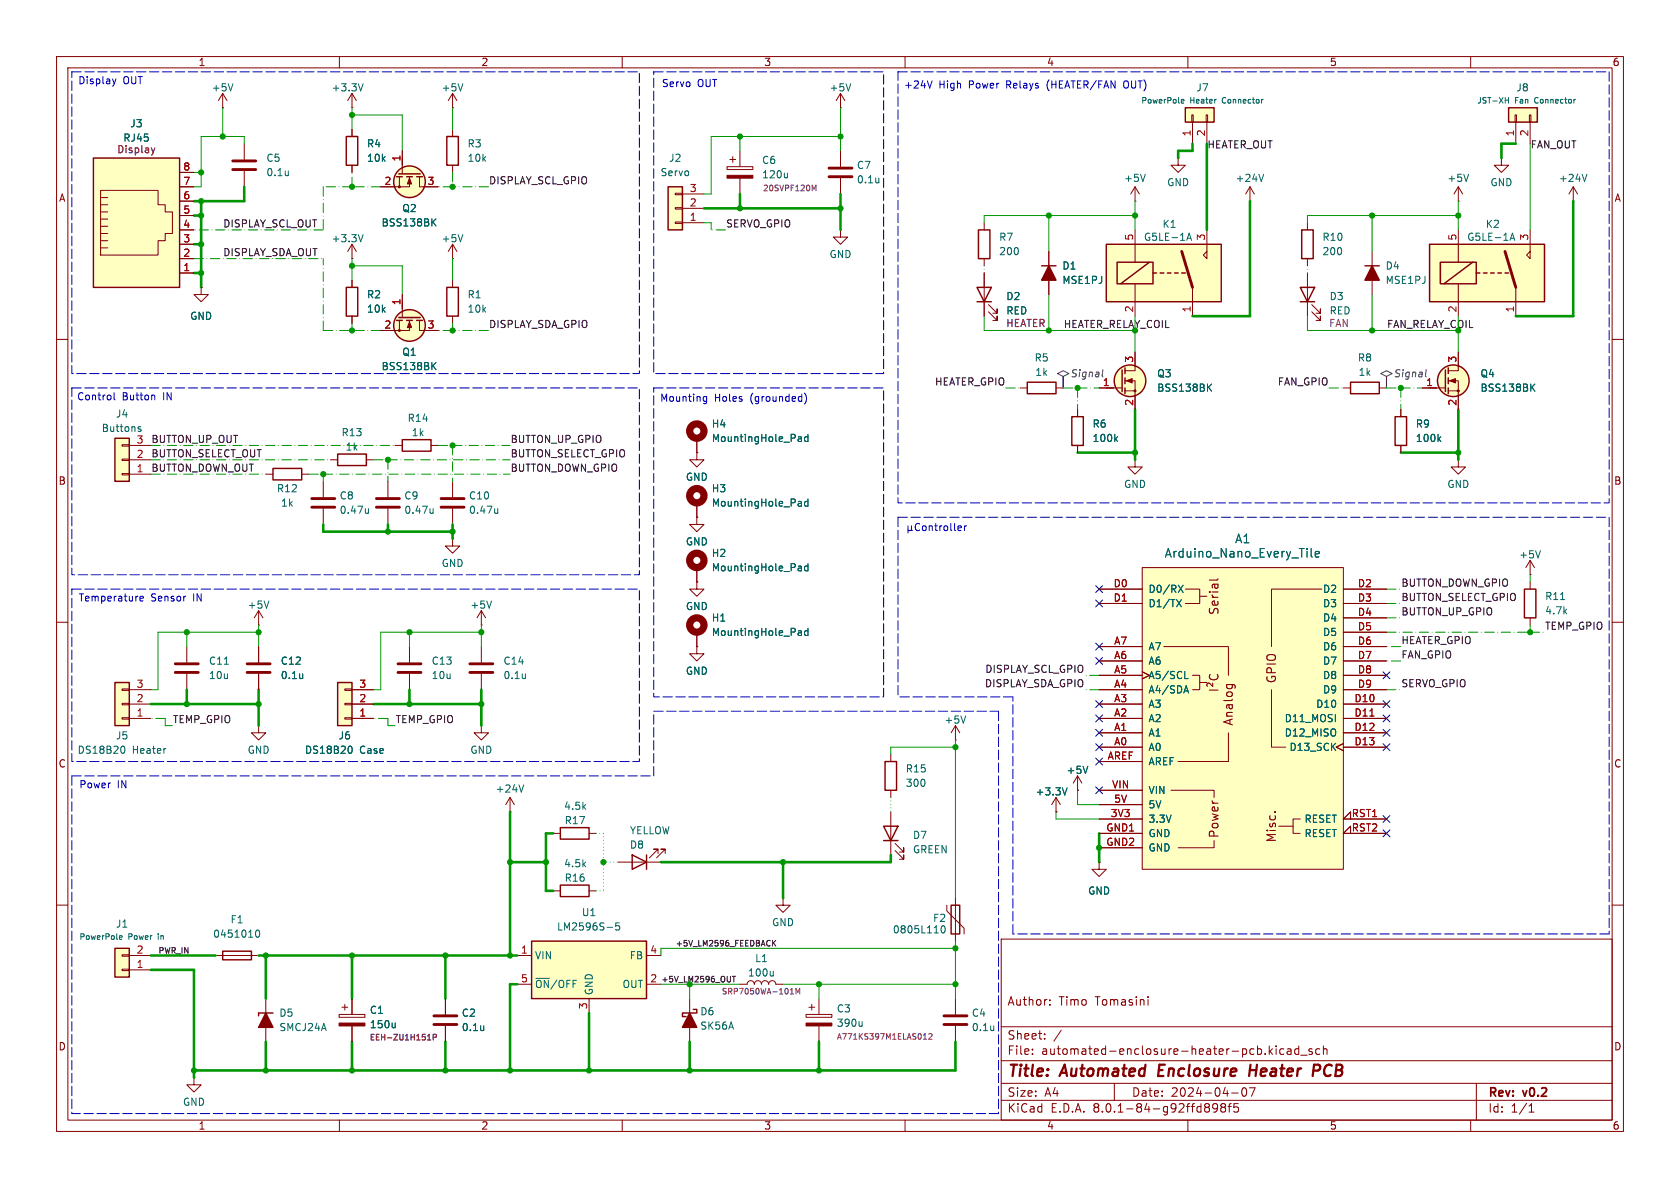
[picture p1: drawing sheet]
<svg xmlns="http://www.w3.org/2000/svg" width="297mm" height="210mm" viewBox="0 0 297 210" stroke-linecap="round" stroke-linejoin="round" font-family="sans-serif">
<g fill="none" stroke="#840000" stroke-width=".18">
<path d="M10 10h277v190h-277zM12 12h273v186h-273zM60 10v2M110 10v2M148.6 19.1h.1M148.6 16.5l-.8 1.3M148.6 16.5v2.6M148.6 16.5l.8 1.3M160 10v2M210 10v2M260 10v2M128.5 29.5h4.6v.5h-4.6z"/>
<path d="M129 28.2h1M129.5 27.7v1M130.8 26.7v2.8M130.8 31.5v2.8M148.6 26.7v2.8M148.6 31.5v2.8M10 60h2M148.6 40.6v1.3h1.3l-1.3 1.3-1.3-1.3h1.3M148.6 40.6h.1M285 60h2M10 110h2M285 110h2"/>
<path d="M10 160h2M285 160h2M177 166h108v32h-108zM185.6 177.6v.1M185.6 176.8v.1M203 176.2v.1M203 176.7v1M60 198v2M110 198v2M160 198v2M177 194.5h108M177 191.5h108"/>
<path d="M177 187.5h108M177 181.5h108M182.5 186.3v.1M182.5 185.5v.1M184.7 183.6v.1M184.7 182.8v.1M187.6 182.1l-1.3 2M197 191.5v3M210 198v2M213.2 195.1h.3l.3 .3-.3 .3M213.2 195.7h.3M213.5 195.7l.2 .2 .1 .4-.3 .3h-.3"/>
<path d="M215.2 195.7l-.2 .3h-.3l-.3-.3 .1-.5 .5-.1 .2 .1a.99 .99 0 0 1-.4 1.4h-.3M216.1 195.7l-.3-.2 .3-.4h.3l.3 .3-.3 .3M216.1 195.7h.3M216.1 195.7l-.3 .3 .1 .5 .2 .1h.3l.3-.3-.1-.4-.2-.2M217.1 195.6h.6M217.7 195.1l-.4 .2v1.3M217.7 193.2h1.2M218.9 195.1h-.7l-.1 .7 .2-.1h.5l.2 .3-.1 .5-.2 .1-.6-.1M219.7 192.4l.2-.1a.81 .81 0 0 1 .6 .6 .81 .81 0 0 1-.3 .8l-.2 .1a.81 .81 0 0 1-.3-1.4zM220.9 192.3h1l-.7 1.5M224.5 185.8l.5 .6M225 185.4l-.6 .6"/>
<path d="M225.6 184.9v.1M225.6 185.4v1M227 185.5l-.5-.1-.3 .3v.4l.2 .2h.6M227.6 185.5h.6v.9M228.2 185.8h-.5a.29 .29 0 0 0-.2 .3 .29 .29 0 0 0 .2 .3l.5-.1M229.6 185.5l-.4-.1-.3 .3v.4l.1 .2h.6M229.6 184.9v1.5M230 186.5h1.1M232 185.5l-.4-.1-.2 .2 .1 .2 .5 .2v.3h-.6M233.3 185.5l-.4-.1-.3 .3v.4l.1 .2h.6M234 185.5l.2-.1 .3 .1 .1 .9M234 184.9v1.5"/>
<path d="M260 198v2M261 191.5v6.5M270.3 196.6h.9M270.3 195.5l.4-.4v1.5"/>
</g>
<path d="M205 188.2l-.3 2h1M221 189.2h1.1M221.1 188.2l-.3 2M232.3 188.2l1 .1a.58 .58 0 0 1-.4 1h-.7" fill="none" stroke="#840000" stroke-width=".4"/>
<path d="M150.4 14.8l-.4 1.3M139.2 30.6v.8M139.2 31.3l-.2 .1M155.4 31.5v.8M155.4 32.2l-.1 .1" fill="none" stroke="#006464" stroke-width=".18"/>
<path d="M146.6 31.2h4M146.6 29.7h4" fill="none" stroke="#840000" stroke-width=".51"/>
<path d="M128.5 31h4.6v.5h-4.6z" fill="#840000" stroke="#840000" stroke-width=".18"/>
<path d="M143.6 32.7l.3 .7 .3-.7v1" fill="none" stroke="#840084" stroke-width=".18"/>
<path d="M118.1 33h2.5v7.6h-2.5z" fill="#ffffc2"/>
<path d="M119.4 34.2h1.2v.2h-1.2zM119.4 36.7h1.2v.3h-1.2zM119.4 39.2h1.2v.3h-1.2zM120.6 39.4h3.9M120.6 36.8h3.9M120.6 34.3h3.9M97.8 157.5h1.3M104.1 157.5h1.3" fill="none" stroke="#840000" stroke-width=".18"/>
<path d="M118.1 33h2.5v7.6h-2.5zM99.1 156.5h5v2h-5z" fill="none" stroke="#840000" stroke-width=".25"/>
<path d="M94 166.4h20.3v10.1h-20.3z" fill="#ffffc2"/>
<path d="M94 166.4h20.3v10.1h-20.3zM122.6 178.4h.6v.7h-2.6v.6h.7" fill="none" stroke="#840000" stroke-width=".25"/>
<g fill="none" stroke="#840000" stroke-width=".18">
<path d="M39.4 19.1h.1M39.4 16.5l-.8 1.3M39.4 16.5v2.6M39.4 16.5l.7 1.3M35.6 50.8v1.3h1.2l-1.2 1.2-1.3-1.2h1.3M35.6 50.8h.1M123.2 77.5v2.5M123.2 80v1.3h1.3l-1.3 1.3-1.3-1.3h1.3M123.2 80h.1M123.2 88.9v2.5M138.4 158.8v1.2h1.3l-1.3 1.3-1.2-1.3h1.2M138.4 158.8h.1"/>
<path d="M78.7 176.5v2.8M91.4 168.9h2.6M91.4 174h2.6M104.1 176.5v2.6M114.3 168.9h2.5M114.3 174h2.5M121.9 176.5v7.7M130.8 174h1.3a.64 .64 0 0 1 .6-.6 .64 .64 0 0 1 .6 .6 .64 .64 0 0 1 .7-.6 .64 .64 0 0 1 .6 .6 .64 .64 0 0 1 .7-.6 .64 .64 0 0 1 .6 .6 .64 .64 0 0 1 .6-.6 .64 .64 0 0 1 .7 .6h1.2M142.5 179.3h4.6v.5h-4.6zM143 178.1h1M143.5 177.5v1.1M144.8 176.5v2.8"/>
<path d="M78.7 181.4v2.8M144.8 181.4v2.8"/>
</g>
<g fill="none" stroke="#006464" stroke-width=".18">
<path d="M41.2 14.8l-.4 1.3M141.3 77.2h.2l.2 .2v.6M141.7 78h-.4M141.7 77.5l-.4 .1M142.8 77.3l-.3-.1-.3 .2 .2 .6h.4M142.8 76.8v1.2M141.3 88.6h.2l.2 .2v.7M141.7 89.4l-.4 .1M141.7 88.9l-.4 .1M142.8 88.2v1.3M142.8 88.7l-.3-.1-.3 .3 .2 .5h.4M107.3 163.9h1"/>
<path d="M109.5 163.1h-.6l-.1 .6 .2-.1 .4 .1 .2 .2-.1 .4-.2 .1-.5-.1M136.7 171.7v.8M136.7 172.4l-.2 .1M85.5 181.3v.9M85.5 182.1h.1M152.4 180.6v.8M152.4 181.3l-.2 .1"/>
</g>
<path d="M76.7 179.6h4.1M76.7 181.1h4.1" fill="none" stroke="#840000" stroke-width=".51"/>
<g fill="none" stroke="#840000" stroke-width="1.3">
<circle cx="123.2" cy="76.2" r="1.27"/>
<circle cx="123.2" cy="87.6" r="1.27"/>
</g>
<path d="M139.7 175.7h.6M140.7 175.7v-1l.3 .7 .4-.7v1M163.2 183.7h.6M163.4 182.9l.1-.2v1M164.2 182.8l.4-.1 .2 .3-.6 .7h.6" fill="none" stroke="#840084" stroke-width=".18"/>
<path d="M121.9 179.1l1.3 2.5h-2.6z" fill="#840000" stroke="#840000" stroke-width=".25"/>
<path d="M142.5 180.8h4.6v.6h-4.6z" fill="#840000" stroke="#840000" stroke-width=".18"/>
<path d="M16.5 27.9h15.2v22.9h-15.2z" fill="#ffffc2"/>
<g fill="none" stroke="#840000" stroke-width=".18">
<path d="M62.2 19.1h.1M62.2 16.5l-.7 1.3M62.2 16.5v2.6M62.2 16.5l.8 1.3M80 19.1h.1M80 16.5l-.8 1.3M80 16.5v2.6M80 16.5l.8 1.3M17.8 38.7h1.2M17.8 37.5h1.2M17.8 33.7h10.1v2.5h1.3v1.3h1.3v3.8h-1.3v1.2h-1.3v2.6h-10.1zM17.8 36.2h1.2"/>
<path d="M17.8 34.9h1.2M31.7 38.1h2.6M31.7 35.6h2.6M31.7 33h2.6M31.7 30.5h2.6M221 35.6h.1M221 33l-.8 1.3M221 33v2.6M221 33l.7 1.3M231.1 39.4v1.2M17.8 43.8h1.2M17.8 42.5h1.2"/>
<path d="M17.8 41.3h1.2M17.8 40h1.2M31.7 48.3h2.6M31.7 45.7h2.6M31.7 43.2h2.6M31.7 40.6h2.6M70.6 56.6v1.8M71.1 52.1v4M72.4 56.6v1.8h-5.1M74.2 56.6v1.8h3.3M231.1 45.7v1.3M231.1 48.3v7.6"/>
<path d="M231.9 55.1l1.5 1.5v-.7v.7h-.7M231.9 53.8l1.5 1.6v-.8v.8h-.7M69.8 78.7h1.3M76.2 78.7h1.3M237.5 68.6h1.3M243.8 68.6h1.3M247.6 72.4v1.3M247.6 78.7v1.3M47 83.8h1.3M53.3 83.8h1.3M57.1 85.1v2.8M57.1 89.9v2.8"/>
<path d="M58.4 81.3h1.3M64.8 81.3h1.2M68.6 85.1v2.8M68.6 89.9v2.8M80 85.1v2.8M80 89.9v2.8M200.7 81.3v1.3h1.2l-1.2 1.2-1.3-1.2h1.3M200.7 81.3h.1M257.8 81.3v1.3h1.3l-1.3 1.2-1.3-1.2h1.3M257.8 81.3h.1M190.5 139.7h.1M190.5 137.2l-.8 1.2"/>
<path d="M190.5 137.2v2.5M190.5 137.2l.8 1.2M186.7 143.5h.1M186.7 141l-.8 1.2M186.7 141v2.5M186.7 141l.8 1.2"/>
</g>
<g fill="none" stroke="#840000" stroke-width=".25">
<path d="M16.5 27.9h15.2v22.9h-15.2zM70.1 56.6h1M70.5 56.1h3.8M71.9 56.6h1M73.7 56.6h1M229.9 50.8h2.5l-1.3 2.5zM229.9 53.3h2.5M230.1 40.6h2.1v5.1h-2.1zM71.1 77.7h5.1v2.1h-5.1zM238.8 67.6h5v2h-5zM246.6 73.7h2.1v5h-2.1zM48.3 82.8h5v2h-5z"/>
<path d="M59.7 80.3h5.1v2h-5.1z"/>
<circle cx="72.4" cy="57.5" r="2.79"/>
</g>
<path d="M26.8 26.1l.3 .9M27.1 27l-.2 .3M27.4 26.1l-.3 .9" fill="none" stroke="#840084" stroke-width=".18"/>
<g fill="none" stroke="#006464" stroke-width=".18">
<path d="M64.2 14.8l-.4 1.3M81.8 14.8l-.4 1.3M223.4 30.8l-.4 1.3M76.5 64.6l.6 .7M77.1 64.1l-.7 .7M254.4 77.6l.3 .4M254.7 77.2l-.5 .5M65.1 90.6l-.3 .1M65.1 89.9v.8M76.6 89.9v.8M76.6 90.6l-.4 .1M88 90.6l-.4 .1"/>
<path d="M88 89.9v.8M188.6 139.3l-.4 1.2M192.3 135.5l-.4 1.2"/>
</g>
<circle cx="72.4" cy="57.5" r="2.79" fill="#ffffc2" stroke="#ffffc2" stroke-width=".18"/>
<g fill="#840000" stroke="#840000" stroke-width=".18">
<path d="M72.4 56.9l.4 1h-.8z"/>
<circle cx="70.6" cy="58.4" r=".18"/>
</g>
<path d="M55.1 89.7h4.1M55.1 88.1h4.1M66.5 89.7h4.1M66.5 88.1h4.1M78 89.7h4M78 88.1h4" fill="none" stroke="#840000" stroke-width=".51"/>
<path d="M20.3 77.5h2.6v7.6h-2.6z" fill="#ffffc2"/>
<path d="M21.6 78.6h1.3v.3h-1.3zM22.9 78.7h3.8M21.6 81.2h1.3v.2h-1.3zM21.6 83.7h1.3v.2h-1.3zM22.9 83.8h3.8M22.9 81.3h3.8" fill="none" stroke="#840000" stroke-width=".18"/>
<path d="M20.3 77.5h2.6v7.6h-2.6z" fill="none" stroke="#840000" stroke-width=".25"/>
<path d="M24.4 75.7l.5 .3-.1 .3-.4-.1M24.9 75.5l-.3-.1-.2 .2" fill="none" stroke="#006464" stroke-width=".18"/>
<path d="M209.5 19.1h5.1v2.5h-5.1z" fill="#ffffc2"/>
<path d="M210.7 20.3h.2v1.3h-.2zM210.8 21.6v3.8M213.2 20.3h.3v1.3h-.3zM213.4 21.6v3.8" fill="none" stroke="#840000" stroke-width=".18"/>
<path d="M209.5 19.1h5.1v2.5h-5.1z" fill="none" stroke="#840000" stroke-width=".25"/>
<path d="M208.8 17.9l.5-.1v-.2h-.3l-.2 .1 .1 .5h.4M223.3 17.6h-.2" fill="none" stroke="#006464" stroke-width=".18"/>
<path d="M195.6 43.2h20.3v10.1h-20.3z" fill="#ffffc2"/>
<path d="M200.7 40.6v5.8M200.7 50.2v5.7M210.8 50.8v5.1M213.4 40.6v5.1l-.7-.6 .7-.6M168.9 176.5v2.8M168.9 181.4v2.8" fill="none" stroke="#840000" stroke-width=".18"/>
<path d="M195.6 43.2h20.3v10.1h-20.3zM197.5 46.4h6.3v3.8h-6.3zM203.2 46.4l-5.1 3.8M203.8 48.3h.7M205.1 48.3h.6M206.4 48.3h.6M207.6 48.3h.7M208.9 48.3h.6" fill="none" stroke="#840000" stroke-width=".25"/>
<path d="M208.9 44.5l1.9 6.3M166.9 179.6h4M166.9 181.1h4" fill="none" stroke="#840000" stroke-width=".51"/>
<path d="M209.8 42.5l.4-1.3 .4 1.3M209.9 42.1h.6M175.7 181.3v.9M175.7 182.1h-.1" fill="none" stroke="#006464" stroke-width=".18"/>
<path d="M266.7 19.1h5.1v2.5h-5.1z" fill="#ffffc2"/>
<g fill="none" stroke="#840000" stroke-width=".18">
<path d="M43.2 25.4v2.8M43.2 30.2v2.8M62.2 22.9v1.2M62.2 29.2v1.3M70.6 31.2v1.8M71.1 26.7v4M72.4 31.2v1.8h-5.1M74.2 31.2v1.8h3.3M80 22.9v1.2M80 29.2v1.3M200.7 35.6h.1M200.7 33l-.8 1.3"/>
<path d="M200.7 33v2.6M200.7 33l.7 1.3M208.3 27.9v1.3h1.2l-1.2 1.3-1.3-1.3h1.3M208.3 27.9h.1M267.8 20.3h.3v1.3h-.3zM268 21.6v3.8M270.4 20.3h.2v1.3h-.2zM270.5 21.6v3.8M62.2 45.7h.1M62.2 43.2l-.7 1.3M62.2 43.2v2.5M62.2 49.5v1.3"/>
<path d="M62.2 55.9v1.3M62.2 43.2l.8 1.3M80 45.7h.1M80 43.2v2.5M80 49.5v1.3M80 55.9v1.3M80 43.2l-.8 1.3M80 43.2l.8 1.3M242.6 44.5v7.6M190.5 72.4v1.3M190.5 78.7v1.3M251.5 68.6h4"/>
<path d="M256 67.3h1.8v5.1M256 69.1h1.8M257.8 62.2v3.3h-1.8M80 95.3v1.2h1.3l-1.3 1.3-1.3-1.3h1.3M80 95.3h.1M72.4 114.3v2.8M72.4 119.1v2.8M85.1 110.5h.1M85.1 108l-.8 1.2M85.1 108v2.5M85.1 114.3v2.8M85.1 119.1v2.8"/>
<path d="M85.1 108l.8 1.2M85.1 128.3v1.2h1.3l-1.3 1.3-1.3-1.3h1.3M85.1 128.3h.1"/>
</g>
<g fill="none" stroke="#840000" stroke-width=".25">
<path d="M266.7 19.1h5.1v2.5h-5.1zM61.2 24.1h2v5.1h-2zM70.1 31.2h1M70.5 30.7h3.8M71.9 31.2h1M73.7 31.2h1M79 24.1h2v5.1h-2zM61.2 50.8h2v5.1h-2zM79 50.8h2v5.1h-2zM241.3 47h2.5M189.5 73.7h2v5h-2zM255.5 65.4v3.8"/>
<path d="M256 65v1M256 66.8v1M256 68.6v1"/>
<circle cx="72.4" cy="32.1" r="2.79"/>
<circle cx="256.9" cy="67.3" r="2.79"/>
</g>
<g fill="none" stroke="#006464" stroke-width=".18">
<path d="M266.1 17.7h.6M266.7 17.2v1M278.5 17.6h-.2M51 30.2v.9M51 30.9l-.1 .1M76.5 39.2l.6 .7M77.1 38.7l-.7 .7M202.5 30.8l-.4 1.3M64.2 41.5l-.4 1.2M81.8 41.5l-.4 1.2M197.2 77.6l.4 .4M197.6 77.2l-.5 .5"/>
<path d="M270.8 68.4l.5 .8M271.3 67.9l-.7 .7M86.9 106.2l-.4 1.3M92.9 119.1v.9M92.9 119.8l-.1 .1"/>
</g>
<g fill="#ffffc2" stroke="#ffffc2" stroke-width=".18">
<circle cx="256.9" cy="67.3" r="2.79"/>
<circle cx="72.4" cy="32.1" r="2.79"/>
</g>
<g fill="#840000" stroke="#840000" stroke-width=".18">
<path d="M256.3 67.3l1-.4v.8z"/>
<path d="M72.4 31.5l.4 1h-.8z"/>
<circle cx="257.8" cy="69.1" r=".18"/>
<circle cx="70.6" cy="33" r=".18"/>
</g>
<path d="M242.6 47l1.2 2.5h-2.5z" fill="#840000" stroke="#840000" stroke-width=".25"/>
<path d="M41.1 30h4.1M41.1 28.4h4.1M70.4 118.9h4M70.4 117.3h4M83.1 118.9h4M83.1 117.3h4" fill="none" stroke="#840000" stroke-width=".51"/>
<path d="M59.7 120.7h2.5v7.6h-2.5z" fill="#ffffc2"/>
<path d="M278.1 35.6h.1M278.1 33l-.7 1.3M278.1 33v2.6M278.1 33l.8 1.3M180.3 68.6h1.3M186.7 68.6h1.3M61 121.8h1.2v.2h-1.2zM61 124.3h1.2v.3h-1.2zM61 126.9h1.2v.2h-1.2zM62.2 127h3.8M62.2 124.5h3.8M62.2 121.9h3.8" fill="none" stroke="#840000" stroke-width=".18"/>
<path d="M181.6 67.6h5.1v2h-5.1zM59.7 120.7h2.5v7.6h-2.5z" fill="none" stroke="#840000" stroke-width=".25"/>
<path d="M280.5 30.8l-.4 1.3M61.8 131.9a.68 .68 0 0 1 .5 .6 .68 .68 0 0 1-.5 .7" fill="none" stroke="#006464" stroke-width=".18"/>
<path d="M20.3 120.7h2.6v7.6h-2.6z" fill="#ffffc2"/>
<path d="M265.4 27.9v1.3h1.3l-1.3 1.3-1.2-1.3h1.2M265.4 27.9h.1M21.6 121.8h1.3v.2h-1.3zM21.6 124.3h1.3v.3h-1.3zM21.6 126.9h1.3v.2h-1.3zM22.9 127h3.8M22.9 124.5h3.8M22.9 121.9h3.8" fill="none" stroke="#840000" stroke-width=".18"/>
<path d="M20.3 120.7h2.6v7.6h-2.6z" fill="none" stroke="#840000" stroke-width=".25"/>
<path d="M21.7 131.9a.68 .68 0 0 1 .4 .6 .68 .68 0 0 1-.4 .7M29.2 132.3h.1" fill="none" stroke="#006464" stroke-width=".18"/>
<path d="M252.7 43.2h20.3v10.1h-20.3z" fill="#ffffc2"/>
<g fill="none" stroke="#840000" stroke-width=".18">
<path d="M174 39.4v1.2M257.8 35.6h.1M257.8 33v2.6M257.8 33l-.8 1.3M257.8 33l.8 1.3M174 45.7v1.3M174 48.3v7.6M174.8 55.1l1.5 1.5v-.7v.7h-.8M174.8 53.8l1.5 1.6v-.8v.8h-.8M185.4 44.5v7.6M257.8 40.6v5.8M257.8 50.2v5.7"/>
<path d="M268 50.8v5.1M270.5 40.6v5.1l-.6-.6 .6-.6M194.3 68.6h4.1M198.9 67.3h1.8v5.1M198.9 69.1h1.8M200.7 62.2v3.3h-1.8M33 114.3v2.8M33 119.1v2.8M45.7 110.5h.1M45.7 108l-.7 1.2M45.7 108v2.5M45.7 114.3v2.8"/>
<path d="M45.7 119.1v2.8M45.7 108l.8 1.2M123.2 111.8v2.5M45.7 128.3v1.2h1.3l-1.3 1.3-1.3-1.3h1.3M45.7 128.3h.1M157.5 133.4v1.2M157.5 139.7v1.3M168.9 130.8h.1M168.9 128.3l-.8 1.2M168.9 128.3v2.5M168.9 128.3l.8 1.2M47 176.5v7.7"/>
<path d="M59.9 179.3h4.6v.5h-4.6zM60.5 178.1h1M61 177.5v1.1M62.2 176.5v2.8M34.3 190.5v1.3h1.3l-1.3 1.2-1.3-1.2h1.3M34.3 190.5h.1M62.2 181.4v2.8"/>
</g>
<g fill="none" stroke="#840000" stroke-width=".25">
<path d="M172.7 50.8h2.6l-1.3 2.5zM172.7 53.3h2.6M173 40.6h2v5.1h-2zM184.1 47h2.6M252.7 43.2h20.3v10.1h-20.3zM254.6 46.4h6.4v3.8h-6.4zM260.3 46.4l-5 3.8M261 48.3h.6M262.3 48.3h.6M263.5 48.3h.7M264.8 48.3h.6M266.1 48.3h.6"/>
<path d="M198.4 65.4v3.8M198.9 65v1M198.9 66.8v1M198.9 68.6v1M156.5 134.6h2v5.1h-2zM48.3 179.1h-2.6v.5"/>
<circle cx="199.8" cy="67.3" r="2.79"/>
</g>
<path d="M266.1 44.5l1.9 6.3M31 118.9h4.1M31 117.3h4.1M43.7 118.9h4.1M43.7 117.3h4.1" fill="none" stroke="#840000" stroke-width=".51"/>
<g fill="none" stroke="#006464" stroke-width=".18">
<path d="M259.6 30.8l-.4 1.3M266.9 42.5l.5-1.3 .4 1.3M267.1 42.1h.6M213.7 68.4l.5 .8M214.2 67.9l-.7 .7M39.7 117.4h.7M47.5 106.2l-.4 1.3M53.5 119.1v.9M53.5 119.8v.1M141.3 111.5h.2l.2 .2v.6M141.7 112.3h-.4M141.7 111.8l-.4 .1"/>
<path d="M142.8 111.6l-.3-.1-.3 .2 .2 .6h.4M142.8 111.1v1.2M170.7 126.6l-.4 1.2M69.9 180.8v.9M69.9 181.6l-.2 .1"/>
</g>
<g fill="#840000" stroke="#840000" stroke-width=".25">
<path d="M185.4 47l1.3 2.5h-2.6z"/>
<path d="M47 179.1l1.3 2.5h-2.6z"/>
</g>
<circle cx="199.8" cy="67.3" r="2.79" fill="#ffffc2" stroke="#ffffc2" stroke-width=".18"/>
<g fill="#840000" stroke="#840000" stroke-width=".18">
<path d="M199.1 67.3l1.1-.4v.8z"/>
<path d="M59.9 180.8h4.6v.6h-4.6z"/>
<circle cx="200.7" cy="69.1" r=".18"/>
</g>
<path d="M75.6 183.8h.6M76.6 183.4l.5-.1v-.4l-.5-.1v1" fill="none" stroke="#840084" stroke-width=".18"/>
<circle cx="123.2" cy="110.5" r="1.27" fill="none" stroke="#840000" stroke-width="1.3"/>
<path d="M20.3 167.6h2.6v5.1h-2.6z" fill="#ffffc2"/>
<g fill="none" stroke="#840000" stroke-width=".18">
<path d="M123.2 91.4v1.3h1.3l-1.3 1.3-1.3-1.3h1.3M123.2 91.4h.1M270.5 99.1l-.8 1.2M270.5 99.1v2.5M270.5 99.1l.8 1.2M123.2 114.3v1.3h1.3l-1.3 1.2-1.3-1.2h1.3M123.2 114.3h.1M123.2 102.9v1.2h1.3l-1.3 1.3-1.3-1.3h1.3M123.2 102.9h.1M123.2 100.3v2.6M270.5 101.6h.1M270.5 102.9v1.2"/>
<path d="M270.5 109.2v1.3M90.2 143.5h.1M90.2 141l-.8 1.2M90.2 141v2.5M90.2 141l.7 1.2M97.8 147.3h1.3M104.1 147.3h1.3M109.2 152.4h7.6M116.3 150.9v-.8h-.7h.7l-1.5 1.5M117.6 150.9v-.8h-.8h.8l-1.5 1.5M168.9 158.8v7.6M194.3 152.4v1.3h1.3l-1.3 1.2-1.3-1.2h1.3"/>
<path d="M194.3 152.4h.1M21.6 168.8h1.3v.2h-1.3zM21.6 171.3h1.3v.3h-1.3zM22.9 171.5h3.8M22.9 168.9h3.8M38.1 168.9h7.6M167.4 160v1l3 3.1v1"/>
</g>
<path d="M269.5 104.1h2v5.1h-2zM99.1 146.3h5v2h-5zM111.8 151.1l2.5 1.3-2.5 1.3zM114.3 151.1v2.6M20.3 167.6h2.6v5.1h-2.6zM39.4 168.1h5v1.6h-5zM168.1 160h1.6v5.1h-1.6z" fill="none" stroke="#840000" stroke-width=".25"/>
<path d="M142.8 99.6v1.3M272.3 97.4l-.4 1.2M141.3 100.1h.2l.2 .1v.7M141.7 100.8l-.4 .1M141.7 100.4h-.4M142.8 100.1h-.3l-.3 .2 .2 .5h.4M275.9 106h.7M92.6 138.8l-.4 1.2M21.1 165.7l.5-.1-.1-.2h-.2l-.2 .1 .1 .5h.3M45.4 164.5l.1-.1a.68 .68 0 0 1 .4 .6 .68 .68 0 0 1-.4 .7 .84 .84 0 0 1-.1-1.2zM166.5 163.8a.68 .68 0 0 0 .3 1.1l.2-.1 .1-.4-.1-.6" fill="none" stroke="#006464" stroke-width=".18"/>
<circle cx="123.2" cy="99.1" r="1.27" fill="none" stroke="#840000" stroke-width="1.3"/>
<path d="M201.9 100.3h35.6v53.4h-35.6z" fill="#ffffc2"/>
<g fill="none" stroke="#840000" stroke-width=".18">
<path d="M31.7 33h2.6M31.7 38.1h2.6M31.7 35.6h2.6M31.7 30.5h2.6M62.2 22.9v1.2M62.2 29.2v1.3M67.3 33h2.5M71.1 26.7v2.5M74.9 33h2.6M31.7 48.3h2.6M31.7 45.7h2.6M31.7 43.2h2.6"/>
<path d="M31.7 40.6h2.6M35.6 50.8h.1M62.2 49.5v1.3M62.2 55.9v1.3M67.3 58.4h2.5M71.1 52.1v2.5M74.9 58.4h2.6M174 48.3v2.5M174 53.3v2.6M185.4 44.5v2.5M185.4 49.5v2.6M123.2 77.5v2.5"/>
<path d="M190.5 72.4v1.3M190.5 78.7v1.3M194.3 68.6h2.5M200.7 62.2v2.6M200.7 69.9v2.5M247.6 72.4v1.3M247.6 78.7v1.3M251.5 68.6h2.5M257.8 62.2v2.6M257.8 69.9v2.5M123.2 91.4h.1M123.2 80h.1"/>
<path d="M123.2 88.9v2.5M45.7 114.3v2.8M45.7 119.1v2.8M123.2 114.3h.1M123.2 102.9h.1M123.2 100.3v2.6M123.2 111.8v2.5M194.3 119.4h7.6M194.3 116.8h7.6M194.3 114.3h7.6M194.3 104.1h7.6M194.3 106.7h7.6"/>
<path d="M201.9 100.3h35.6v53.4h-35.6zM201.9 118.7l1.3 .7-1.3 .6M205.7 114.3h11.5v5.1M209.5 104.1h2.6v2.6h-2.6M210.8 119.4h1.3v2.5h-1.3M212.1 105.4h1.3M233.7 104.1h-8.9v10.2M237.5 119.4h7.6M237.5 116.8h7.6M237.5 114.3h7.6M237.5 104.1h7.6M237.5 106.7h7.6"/>
<path d="M237.5 109.2h7.6M237.5 111.8h7.6M62.2 127h3.8M62.2 124.5h3.8M62.2 121.9h3.8M190.5 139.7h.1M194.3 132.1h7.6M194.3 129.5h7.6M194.3 127h7.6M194.3 124.5h7.6M194.3 121.9h7.6M194.3 134.6h7.6"/>
<path d="M194.3 139.7h7.6M207 139.7h7.6v1.3M212.1 120.7h1.3M217.2 129.5v5.1h-8.9M224.8 121.9v10.2h2.5M237.5 131.4l-1.3 .7 1.3 .6M237.5 132.1h7.6M237.5 129.5h7.6M237.5 127h7.6M237.5 124.5h7.6M237.5 121.9h7.6M157.5 143.5v7.6"/>
<path d="M158.2 150.4l1.6 1.5v-.8v.8h-.8M158.2 149.1l1.6 1.5v-.7v.7h-.8M186.7 143.5h.1M194.3 152.4h.1M194.3 144.8h7.6M194.3 142.2h7.6M194.3 147.3h7.6M194.3 149.9h7.6M214.6 148.6v1.3h-6.3M226.1 146.1h2.5M229.9 144.8h-1.3v2.5h1.3M238.8 144.8v-1.3l-1.3 1.3h7.6"/>
<path d="M238.8 147.3v-1.2l-1.3 1.2h7.6M62.2 176.5v2.8M78.7 176.5v2.8M62.2 181.4v2.8M78.7 181.4v2.8"/>
</g>
<path d="M213.9 119.2a.61 .61 0 0 0 0 .8 .61 .61 0 0 0 .8 .2 .57 .57 0 0 0 .6-.3 .57 .57 0 0 0-.1-.7M215.3 102.3l-.2 .2h-1.3M213.8 122h1.5M214.4 120.8v.5l-.5-.5a.31 .31 0 0 0-.5 .2v.3M216.8 121h1.3l.3 .3M216.9 121l-.1 .4M217.8 121l.1 .4M225.3 143.5h.2" fill="none" stroke="#840000" stroke-width=".19"/>
<g fill="none" stroke="#006464" stroke-width=".18">
<path d="M76.5 39.2l.6 .7M77.1 38.7l-.7 .7M76.5 64.6l.6 .7M77.1 64.1l-.7 .7M141.3 77.2h.2l.2 .2v.6M141.7 78h-.4M141.7 77.5l-.4 .1M142.8 76.8v1.2M142.8 77.3l-.3-.1-.3 .2 .2 .6h.4M197.2 77.6l.4 .4M197.6 77.2l-.5 .5M213.7 68.4l.5 .8"/>
<path d="M214.2 67.9l-.7 .7M254.4 77.6l.3 .4M254.7 77.2l-.5 .5M270.8 68.4l.5 .8M271.3 67.9l-.7 .7M141.3 88.6h.2l.2 .2v.7M141.7 89.4l-.4 .1M141.7 88.9l-.4 .1M142.8 88.2v1.3M142.8 99.6v1.3M142.8 88.7l-.3-.1-.3 .3 .2 .5h.4M231.8 97v1.3l.2 .2"/>
<path d="M232.5 98l.7-.2v-.3h-.5l-.2 .2 .1 .7h.6M53.5 119.1v.9M53.5 119.8v.1M141.3 100.1h.2l.2 .1v.7M141.3 111.5h.2l.2 .2v.6M141.7 112.3h-.4M141.7 111.8l-.4 .1M141.7 100.8l-.4 .1M141.7 100.4h-.4M142.8 111.6l-.3-.1-.3 .2 .2 .6h.4M142.8 111.1v1.2M142.8 100.1h-.3l-.3 .2 .2 .5h.4"/>
<path d="M208 106l.9 1.3M208.3 103.4l.9 1.3M208.9 106l-.9 1.3M209.2 103.4l-.9 1.3M209.5 120h.6M61.8 131.9a.68 .68 0 0 1 .5 .6 .68 .68 0 0 1-.5 .7M188.6 139.3l-.4 1.2M192.3 135.5l-.4 1.2M209.4 122.1h.6M209.7 121.2l.4 1.3M69.9 180.8v.9M69.9 181.6l-.2 .1"/>
<path d="M85.5 181.3v.9M85.5 182.1h.1"/>
</g>
<path d="M242.2 126.6h.7" fill="none" stroke="#a90000" stroke-width=".18"/>
<path d="M156.2 146.1h2.5l-1.2 2.5zM156.2 148.6h2.5" fill="none" stroke="#840000" stroke-width=".25"/>
<path d="M186.9 66l1.1-.5 1 .5-1 .5v2.1v-2.1zM195 65.3l-.1 1.3M244.1 66l1-.5 1 .5-1 .5v2.1v-2.1zM252.1 65.3l-.1 1.3" fill="none" stroke="#484848" stroke-width=".18"/>
<path d="M129.5 172.6h.5M129.7 172.6v1M136.6 166.2v1M136.7 166.7l.4 .5M137.1 166.2l-.5 .6" fill="none" stroke="#0f0f0f" stroke-width=".18"/>
<g fill="none" stroke="#0000c2" stroke-width=".18">
<path d="M19.9 14l.3 .8M20.2 14.8l-.1 .3M20.5 14l-.3 .8M164.8 14.3l-.4 1.3M198.8 14.4a.9 .9 0 0 0 0 1.1M20.2 69.4v1.1l.1 .2M27.2 69.8l.2 .2v.7M124.4 70.8l.2 .1h.3M124.9 70.1v1l-.2 .3-.3-.1M124.9 70.2l-.3-.1-.2 .1M142.2 69.5a1.46 1.46 0 0 1 0 1.9M160.5 93v1.2"/>
<path d="M160.5 93.6l.2 .2h.3l.1-.2M161.1 93.6l.2 .2M161.1 93v.6M162.6 92.7a.6 .6 0 0 0-.9 .4 .6 .6 0 0 0 .6 .7l.3-.1M163.2 93h.3l.2 .2v.4l-.2 .2-.3-.1-.1-.1zM164.3 93.1l.2-.1h.3v.8M164.3 93v.8M165.2 93h.5M165.4 92.5v1.1l.3 .2M166.2 93v.8M166.5 93l-.3 .2M166.9 93.1l.2-.1 .4 .1v.5l-.1 .1-.3 .1-.2-.1z"/>
<path d="M168.1 92.5v1.1l.2 .2M168.8 92.5v1.1l.1 .2M169.4 93.4l.6-.1-.1-.3h-.4l-.1 .1v.6h.5M170.5 93v.8M170.9 93l-.4 .2M24.7 105.8l.6-.1v-.2l-.4-.1-.2 .2 .1 .6h.5"/>
</g>
<g fill="none" stroke="#0000c2" stroke-width=".18" stroke-dasharray="1.7 .6">
<path d="M12.7 12.7h100.3v53.3h-100.3zM115.6 12.7h40.6v53.3h-40.6zM158.7 12.7h125.8v76.2h-125.8zM12.7 68.6h100.3v33h-100.3zM115.6 68.6h40.6v54.6h-40.6zM158.7 91.4v31.8M158.7 91.4h125.8M284.5 91.4v73.7M12.7 104.1h100.3v30.5h-100.3zM12.7 137.2h102.9M12.7 137.2v59.7M115.6 137.2v-11.5"/>
<path d="M115.6 125.7h60.9M176.5 125.7v71.2M179.1 123.2h-20.4M179.1 165.1v-41.9M284.5 165.1h-105.4M176.5 196.9h-163.8"/>
</g>
<g fill="none" stroke="#009600" stroke-width=".46">
<path d="M34.3 38.1h1.3M35.6 35.6v15.2M43.2 33v2.6h-8.9M124.5 36.8h24.1M130.8 34.3v2.5M148.6 34.3v6.3M210.8 25.4v1.3h-2.5v1.2M213.4 25.4v15.2M221 35.6v20.3h-10.2M268 25.4h-2.6v2.5M278.1 35.6v20.3h-10.1M34.3 48.3h1.3"/>
<path d="M34.3 43.2h1.3M200.7 72.4v8.9M257.8 72.4v8.9M57.1 92.7v1.3h22.9M68.6 92.7v1.3M80 92.7v2.6M190.5 80h10.2M247.6 80h10.2M26.7 124.5h19M33 121.9v2.6M45.7 121.9v6.4M66 124.5h19.1"/>
<path d="M72.4 121.9v2.6M85.1 121.9v6.4M90.2 152.4h6.3M90.2 143.5v25.4M97.8 147.3h-1.3v10.2h1.3M138.4 152.4v6.4M157.5 151.1v1.3h-40.7M194.3 147.3v5.1M26.7 168.9h11.4M26.7 171.5h7.6v19M45.7 168.9h45.7M47 168.9v7.6"/>
<path d="M62.2 168.9v7.6M78.7 168.9v7.6M91.4 174h-1.2v15.2M104.1 179.1v10.1M47 184.2v5M62.2 184.2v5M78.7 184.2v5M121.9 184.2v5M144.8 184.2v5M168.9 184.2v5h-134.6"/>
</g>
<path d="M174 47v1.3M231.1 47v1.3M105.4 147.3h1.3M106.7 147.3v5.1M106.7 152.4h2.5M106.7 157.5h-1.3M106.7 152.4v5.1M157.5 141v2.5" fill="none" stroke="#009600" stroke-width=".18" stroke-dasharray="0 .6"/>
<g fill="none" stroke="#009600" stroke-width=".18">
<path d="M39.4 19.1v5M62.2 19.1v3.8M80 19.1v3.8M148.6 19.1v7.6M34.3 30.5h1.3M43.2 25.4v-1.3h-7.6v8.9h-1.3M62.2 20.3h8.9v6.4M130.8 24.1v2.6M148.6 24.1h-22.9v10.2h-1.2M185.4 38.1v6.4M200.7 35.6v5M200.7 38.1h-26.7v1.3"/>
<path d="M242.6 38.1v6.4M257.8 38.1h-26.7v1.3M257.8 35.6v5M270.5 25.4v15.2M62.2 45.7v3.8M62.2 47h8.9v5.1M80 45.7v3.8M174 55.9v2.5h26.7M185.4 52.1v6.3M200.7 55.9v6.3M231.1 55.9v2.5h26.7M242.6 52.1v6.3"/>
<path d="M257.8 55.9v6.3M33 111.8v2.5M45.7 111.8h-17.8v10.1h-1.2M45.7 110.5v3.8M72.4 111.8v2.5M85.1 111.8h-17.8v10.1h-1.3M85.1 110.5v3.8M270.5 101.6v1.3M168.9 130.8v28M168.9 132.1h-11.4v1.3M190.5 139.7v2.5h3.8M186.7 143.5v1.3h7.6"/>
<path d="M116.8 174h14M121.9 174v2.5M138.4 174h30.5M144.8 174v2.5M168.9 167.6h-52.1v1.3M168.9 166.4v10.1"/>
</g>
<g fill="none" stroke="#009600" stroke-width=".18" stroke-dasharray="1.7 .6 0 .6">
<path d="M57.1 33v7.6M62.2 33v-2.5M62.2 33h-5.1M67.3 33h-5.1M80 33h-2.5M80 30.5v2.5M86.4 33h-6.4M125.7 39.4h-1.2M34.3 45.7h22.8M57.1 58.4h5.1M57.1 58.4v-12.7M57.1 40.6h-22.8"/>
<path d="M62.2 58.4v-1.2M67.3 58.4h-5.1M80 57.2v1.2M80 58.4h-2.5M86.4 58.4h-6.4M125.7 40.6v-1.2M128.3 40.6h-2.6M26.7 78.7h43.1M77.5 78.7h2.5M80 78.7v6.4M80 78.7h10.2M177.8 68.6h2.5"/>
<path d="M188 68.6h2.5M190.5 68.6v3.8M190.5 68.6h3.8M234.9 68.6h2.6M245.1 68.6h2.5M247.6 68.6v3.8M247.6 68.6h3.9M26.7 83.8h20.3M26.7 81.3h31.7M54.6 83.8h2.5M57.1 83.8v1.3M57.1 83.8h33.1"/>
<path d="M66 81.3h2.6M68.6 81.3v3.8M68.6 81.3h21.6M194.3 119.4h-2.5M245.1 104.1h2.5M245.1 111.8h25.4M245.1 109.2h2.5M245.1 106.7h2.5M247.6 114.3h-2.5M247.6 116.8h-2.5M270.5 111.8v-1.3M270.5 111.8h2.5"/>
<path d="M29.2 128.3h1.3M29.2 127h-2.5M29.2 128.3v-1.3M68.6 128.3v-1.3M68.6 128.3h1.2M68.6 127h-2.6M194.3 121.9h-2.5M245.1 121.9h2.5"/>
</g>
<g fill="none" stroke="#000084" stroke-width=".18">
<path d="M193.7 116.2l1.2 1.2M193.7 113.7l1.2 1.2M193.7 103.5l1.2 1.2M193.7 106.1l1.2 1.2M194.9 116.2l-1.2 1.2M194.9 113.7l-1.2 1.2M194.9 103.5l-1.2 1.2M194.9 106.1l-1.2 1.2M244.5 118.8l1.2 1.2M245.7 118.8l-1.2 1.2M193.7 128.9l1.2 1.2M193.7 126.4l1.2 1.2"/>
<path d="M193.7 123.9l1.2 1.2M193.7 134l1.2 1.2M193.7 131.5l1.2 1.2M193.7 139.1l1.2 1.2M194.9 128.9l-1.2 1.2M194.9 126.4l-1.2 1.2M194.9 123.9l-1.2 1.2M194.9 134l-1.2 1.2M194.9 131.5l-1.2 1.2M194.9 139.1l-1.2 1.2M244.5 126.4l1.2 1.2M244.5 131.5l1.2 1.2"/>
<path d="M244.5 128.9l1.2 1.2M244.5 123.9l1.2 1.2M245.7 126.4l-1.2 1.2M245.7 131.5l-1.2 1.2M245.7 128.9l-1.2 1.2M245.7 123.9l-1.2 1.2M244.5 144.2l1.2 1.2M244.5 146.7l1.2 1.2M245.7 144.2l-1.2 1.2M245.7 146.7l-1.2 1.2"/>
</g>
<path d="M26.8 26.1l.3 .9M27.1 27l-.2 .3M27.4 26.1l-.3 .9M75.6 183.8h.6M76.6 183.4l.5-.1v-.4l-.5-.1v1" fill="none" stroke="#840084" stroke-width=".18"/>
<g fill="#009600" stroke="#009600" stroke-width=".18">
<circle cx="194.3" cy="149.9" r=".46"/>
<circle cx="168.9" cy="174" r=".46"/>
<circle cx="168.9" cy="167.6" r=".46"/>
<circle cx="257.8" cy="38.1" r=".46"/>
<circle cx="247.6" cy="68.6" r=".46"/>
<circle cx="242.6" cy="38.1" r=".46"/>
<circle cx="185.4" cy="38.1" r=".46"/>
<circle cx="200.7" cy="80" r=".46"/>
<circle cx="200.7" cy="38.1" r=".46"/>
<circle cx="185.4" cy="58.4" r=".46"/>
<circle cx="190.5" cy="68.6" r=".46"/>
<circle cx="257.8" cy="80" r=".46"/>
<circle cx="270.5" cy="111.8" r=".46"/>
<circle cx="242.6" cy="58.4" r=".46"/>
<circle cx="78.7" cy="168.9" r=".46"/>
<circle cx="90.2" cy="152.4" r=".46"/>
<circle cx="90.2" cy="168.9" r=".46"/>
<circle cx="96.5" cy="152.4" r=".46"/>
<circle cx="106.7" cy="152.4" r=".46"/>
<circle cx="90.2" cy="189.2" r=".46"/>
<circle cx="104.1" cy="189.2" r=".46"/>
<circle cx="62.2" cy="189.2" r=".46"/>
<circle cx="62.2" cy="168.9" r=".46"/>
<circle cx="85.1" cy="124.5" r=".46"/>
<circle cx="72.4" cy="111.8" r=".46"/>
<circle cx="72.4" cy="124.5" r=".46"/>
<circle cx="85.1" cy="111.8" r=".46"/>
<circle cx="138.4" cy="152.4" r=".46"/>
<circle cx="144.8" cy="189.2" r=".46"/>
<circle cx="144.8" cy="174" r=".46"/>
<circle cx="121.9" cy="174" r=".46"/>
<circle cx="121.9" cy="189.2" r=".46"/>
<circle cx="168.9" cy="132.1" r=".46"/>
<circle cx="34.3" cy="189.2" r=".46"/>
<circle cx="47" cy="189.2" r=".46"/>
<circle cx="47" cy="168.9" r=".46"/>
<circle cx="78.7" cy="189.2" r=".46"/>
<circle cx="45.7" cy="124.5" r=".46"/>
<circle cx="33" cy="111.8" r=".46"/>
<circle cx="33" cy="124.5" r=".46"/>
<circle cx="45.7" cy="111.8" r=".46"/>
<circle cx="62.2" cy="33" r=".46"/>
<circle cx="80" cy="33" r=".46"/>
<circle cx="62.2" cy="20.3" r=".46"/>
<circle cx="39.4" cy="24.1" r=".46"/>
<circle cx="80" cy="58.4" r=".46"/>
<circle cx="80" cy="78.7" r=".46"/>
<circle cx="57.1" cy="83.8" r=".46"/>
<circle cx="62.2" cy="47" r=".46"/>
<circle cx="62.2" cy="58.4" r=".46"/>
<circle cx="68.6" cy="94" r=".46"/>
<circle cx="80" cy="94" r=".46"/>
<circle cx="68.6" cy="81.3" r=".46"/>
<circle cx="35.6" cy="43.2" r=".46"/>
<circle cx="35.6" cy="35.6" r=".46"/>
<circle cx="35.6" cy="38.1" r=".46"/>
<circle cx="35.6" cy="48.3" r=".46"/>
<circle cx="35.6" cy="30.5" r=".46"/>
<circle cx="130.8" cy="24.1" r=".46"/>
<circle cx="148.6" cy="36.8" r=".46"/>
<circle cx="130.8" cy="36.8" r=".46"/>
<circle cx="148.6" cy="24.1" r=".46"/>
</g>
<g font-size="2.8" fill="#840000">
<text x="178" y="190.9">Title:</text>
<text x="187.7" y="190.9">Automated</text>
<text x="205.6" y="190.9">Enclosure</text>
<text x="222.5" y="190.9">Heater</text>
<text x="234.5" y="190.9">PCB</text>
</g>
<g font-size="2.1" fill="#006464">
<text x="205.8" y="98.8">Arduino_Nano_Every_Tile</text>
<text x="218.3" y="96.2">A1</text>
</g>
<g font-size="2.1" fill="#840000">
<text x="215.7" y="108.8" transform="rotate(-90 215.7 108.8)">Serial</text>
<text x="225.8" y="120.9" transform="rotate(-90 225.8 120.9)">GPIO</text>
<text x="218.2" y="128.4" transform="rotate(-90 218.2 128.4)">Analog</text>
<text x="215.7" y="148.3" transform="rotate(-90 215.7 148.3)">Power</text>
<text x="225.8" y="149" transform="rotate(-90 225.8 149)">Misc.</text>
<text x="178" y="178">Author:</text>
<text x="187.2" y="178">Timo</text>
<text x="193.7" y="178">Tomasini</text>
<text x="178" y="184">Sheet:</text>
<text x="178" y="186.7">File:</text>
<text x="184.1" y="186.7">automated-enclosure-heater-pcb.kicad_sch</text>
<text x="178" y="196.9">KiCad</text>
<text x="178" y="194.1">Size:</text>
<text x="184.7" y="194.1">A4</text>
<text x="185.7" y="196.9">E.D.A.</text>
<text x="193.3" y="196.9">8.0.1-84-g92ffd898f5</text>
<text x="200" y="194.1">Date:</text>
<text x="207" y="194.1">2024-04-07</text>
<text x="263" y="194.3">Rev:</text>
<text x="263" y="196.9">Id:</text>
<text x="267.1" y="196.9">1/1</text>
<text x="269.4" y="194.3">v0.2</text>
</g>
<g font-size="1.8" fill="#840000">
<text x="35" y="11.9">1</text>
<text x="85" y="11.9">2</text>
<text x="135" y="11.9">3</text>
<text x="185" y="11.9">4</text>
<text x="235" y="11.9">5</text>
<text x="285" y="11.9">6</text>
<text x="10.3" y="35.9">A</text>
<text x="285.3" y="35.9">A</text>
<text x="10.3" y="85.9">B</text>
<text x="285.3" y="85.9">B</text>
<text x="10.3" y="135.9">C</text>
<text x="285.3" y="135.9">C</text>
<text x="10.3" y="185.9">D</text>
<text x="285.3" y="185.9">D</text>
<text x="35" y="199.9">1</text>
<text x="85" y="199.9">2</text>
<text x="135" y="199.9">3</text>
<text x="185" y="199.9">4</text>
<text x="235" y="199.9">5</text>
<text x="285" y="199.9">6</text>
</g>
<g font-size="1.8" fill="#0000c2">
<text x="13.7" y="15.1">Display</text>
<text x="21.7" y="15.1">OUT</text>
<text x="116.9" y="15.6">Servo</text>
<text x="123.3" y="15.6">OUT</text>
<text x="159.7" y="15.9">+24V</text>
<text x="166" y="15.9">High</text>
<text x="171.4" y="15.9">Power</text>
<text x="178.2" y="15.9">Relays</text>
<text x="185.5" y="15.9">(HEATER/FAN</text>
<text x="199.3" y="15.9">OUT)</text>
<text x="13.5" y="71">Control</text>
<text x="21.6" y="71">Button</text>
<text x="28.9" y="71">IN</text>
<text x="116.6" y="71.2">Mounting</text>
<text x="126.3" y="71.2">Holes</text>
<text x="132.7" y="71.2">(grounded)</text>
<text x="13.8" y="106.5">Temperature</text>
<text x="26.7" y="106.5">Sensor</text>
<text x="34.2" y="106.5">IN</text>
<text x="13.9" y="139.6">Power</text>
<text x="20.7" y="139.6">IN</text>
</g>
<g font-size="1.8" fill="#006464">
<text x="37.3" y="16.4">+5V</text>
<text x="58.5" y="16.4">+3.3V</text>
<text x="78" y="16.4">+5V</text>
<text x="146.6" y="16.4">+5V</text>
<text x="211.4" y="16.4">J7</text>
<text x="268" y="16.4">J8</text>
<text x="22.9" y="22.7">J3</text>
<text x="47" y="28.8">C5</text>
<text x="64.8" y="26.3">R4</text>
<text x="64.8" y="28.8">10k</text>
<text x="82.6" y="26.3">R3</text>
<text x="82.6" y="28.8">10k</text>
<text x="118.2" y="28.8">J2</text>
<text x="134.6" y="29.2">C6</text>
<text x="47" y="31.3">0.1u</text>
<text x="116.7" y="31.3">Servo</text>
<text x="134.6" y="31.7">120u</text>
<text x="151.4" y="30.1">C7</text>
<text x="151.4" y="32.6">0.1u</text>
<text x="198.6" y="32.4">+5V</text>
<text x="206.2" y="33.1">GND</text>
<text x="218.3" y="32.4">+24V</text>
<text x="255.8" y="32.4">+5V</text>
<text x="263.4" y="33.1">GND</text>
<text x="275.5" y="32.4">+24V</text>
<text x="67.4" y="40.2">BSS138BK</text>
<text x="71" y="37.7">Q2</text>
<text x="205.4" y="40.5">K1</text>
<text x="262.6" y="40.5">K2</text>
<text x="58.5" y="43">+3.3V</text>
<text x="78" y="43">+5V</text>
<text x="146.6" y="45.8">GND</text>
<text x="176.5" y="42.8">R7</text>
<text x="176.5" y="45.3">200</text>
<text x="187.7" y="47.9">D1</text>
<text x="202.1" y="42.8">G5LE-1A</text>
<text x="233.7" y="45.3">200</text>
<text x="233.7" y="42.8">R10</text>
<text x="244.9" y="47.9">D4</text>
<text x="259.3" y="42.8">G5LE-1A</text>
<text x="64.8" y="52.9">R2</text>
<text x="82.6" y="52.9">R1</text>
<text x="177.8" y="53.3">D2</text>
<text x="187.7" y="50.4">MSE1PJ</text>
<text x="235" y="53.3">D3</text>
<text x="244.9" y="50.4">MSE1PJ</text>
<text x="33.5" y="56.7">GND</text>
<text x="64.8" y="55.5">10k</text>
<text x="82.6" y="55.5">10k</text>
<text x="177.8" y="55.8">RED</text>
<text x="235" y="55.8">RED</text>
<text x="67.4" y="65.6">BSS138BK</text>
<text x="71" y="63.1">Q1</text>
<text x="182.8" y="64.1">R5</text>
<text x="240" y="64.1">R8</text>
<text x="182.9" y="66.6">1k</text>
<text x="204.5" y="69.4">BSS138BK</text>
<text x="204.5" y="66.9">Q3</text>
<text x="240.1" y="66.6">1k</text>
<text x="261.6" y="66.9">Q4</text>
<text x="261.6" y="69.4">BSS138BK</text>
<text x="17.9" y="76.6">Buttons</text>
<text x="20.4" y="74">J4</text>
<text x="60.3" y="77.3">R13</text>
<text x="72" y="74.8">R14</text>
<text x="72.7" y="77.3">1k</text>
<text x="125.7" y="75.8">H4</text>
<text x="193" y="75.8">R6</text>
<text x="250.2" y="75.8">R9</text>
<text x="61" y="79.9">1k</text>
<text x="125.7" y="78.3">MountingHole_Pad</text>
<text x="193" y="78.3">100k</text>
<text x="250.2" y="78.3">100k</text>
<text x="48.9" y="87.2">R12</text>
<text x="49.6" y="89.8">1k</text>
<text x="60" y="88.5">C8</text>
<text x="71.4" y="88.5">C9</text>
<text x="82.8" y="88.5">C10</text>
<text x="121.2" y="85.2">GND</text>
<text x="125.7" y="87.2">H3</text>
<text x="125.7" y="89.8">MountingHole_Pad</text>
<text x="198.6" y="86.5">GND</text>
<text x="255.8" y="86.5">GND</text>
<text x="60" y="91">0.47u</text>
<text x="71.4" y="91">0.47u</text>
<text x="82.8" y="91">0.47u</text>
<text x="78" y="100.4">GND</text>
<text x="121.2" y="96.6">GND</text>
<text x="125.7" y="98.7">H2</text>
<text x="125.7" y="101.2">MountingHole_Pad</text>
<text x="268.5" y="98.9">+5V</text>
<text x="43.7" y="107.8">+5V</text>
<text x="83.1" y="107.8">+5V</text>
<text x="202.9" y="105">D0/RX</text>
<text x="202.9" y="107.5">D1/TX</text>
<text x="233.8" y="105">D2</text>
<text x="233.8" y="107.5">D3</text>
<text x="273.1" y="106.3">R11</text>
<text x="121.2" y="108.1">GND</text>
<text x="125.7" y="110.1">H1</text>
<text x="125.7" y="112.6">MountingHole_Pad</text>
<text x="233.8" y="110.1">D4</text>
<text x="233.8" y="112.6">D5</text>
<text x="273.1" y="108.8">4.7k</text>
<text x="36.8" y="117.7">C11</text>
<text x="49.5" y="117.7">C12</text>
<text x="76.2" y="117.7">C13</text>
<text x="88.9" y="117.7">C14</text>
<text x="121.2" y="119.5">GND</text>
<text x="202.9" y="117.7">A6</text>
<text x="202.9" y="115.2">A7</text>
<text x="233.8" y="115.2">D6</text>
<text x="233.8" y="117.7">D7</text>
<text x="36.8" y="120.2">10u</text>
<text x="49.5" y="120.2">0.1u</text>
<text x="76.2" y="120.2">10u</text>
<text x="88.9" y="120.2">0.1u</text>
<text x="202.9" y="125.3">A3</text>
<text x="202.9" y="122.8">A4/SDA</text>
<text x="202.9" y="120.2">A5/SCL</text>
<text x="232.6" y="125.3">D10</text>
<text x="233.8" y="120.2">D8</text>
<text x="233.8" y="122.8">D9</text>
<text x="20.4" y="130.9">J5</text>
<text x="59.8" y="130.9">J6</text>
<text x="166.9" y="128.1">+5V</text>
<text x="202.9" y="130.4">A1</text>
<text x="202.9" y="127.9">A2</text>
<text x="227" y="127.9">D11_MOSI</text>
<text x="227" y="130.4">D12_MISO</text>
<text x="13.6" y="133.5">DS18B20</text>
<text x="23.4" y="133.5">Heater</text>
<text x="43.7" y="133.5">GND</text>
<text x="53.8" y="133.5">DS18B20</text>
<text x="63.6" y="133.5">Case</text>
<text x="83.1" y="133.5">GND</text>
<text x="160" y="136.8">R15</text>
<text x="188.5" y="137">+5V</text>
<text x="202.9" y="132.9">A0</text>
<text x="202.9" y="135.5">AREF</text>
<text x="227.9" y="132.9">D13_SCK</text>
<text x="87.5" y="140.3">+24V</text>
<text x="99.6" y="143.4">4.5k</text>
<text x="160" y="139.3">300</text>
<text x="183" y="140.8">+3.3V</text>
<text x="202.9" y="143.1">5V</text>
<text x="202.9" y="140.6">VIN</text>
<text x="99.7" y="145.9">R17</text>
<text x="111.3" y="147.7">YELLOW</text>
<text x="161.3" y="148.5">D7</text>
<text x="202.9" y="145.6">3.3V</text>
<text x="202.9" y="148.2">GND</text>
<text x="230.5" y="145.6">RESET</text>
<text x="230.5" y="148.2">RESET</text>
<text x="99.6" y="153.5">4.5k</text>
<text x="111.3" y="150.2">D8</text>
<text x="161.3" y="151">GREEN</text>
<text x="202.9" y="150.7">GND</text>
<text x="99.7" y="156.1">R16</text>
<text x="192.3" y="158.3">GND</text>
<text x="20.4" y="164.2">J1</text>
<text x="37.6" y="166">0451010</text>
<text x="40.7" y="163.4">F1</text>
<text x="98.4" y="164.7">LM2596S-5</text>
<text x="102.8" y="162.2">U1</text>
<text x="136.4" y="163.9">GND</text>
<text x="157.7" y="165.2">0805L110</text>
<text x="164.9" y="163.2">F2</text>
<text x="94.5" y="169.8">VIN</text>
<text x="111.2" y="169.8">FB</text>
<text x="132.1" y="172.8">100u</text>
<text x="133.4" y="170.3">L1</text>
<text x="49.3" y="179.9">D5</text>
<text x="65.3" y="179.4">C1</text>
<text x="81.5" y="179.9">C2</text>
<text x="94.5" y="174.9">~{ON}/OFF</text>
<text x="105" y="176" transform="rotate(-90 105 176)">GND</text>
<text x="110" y="174.9">OUT</text>
<text x="123.7" y="179.7">D6</text>
<text x="147.8" y="179.2">C3</text>
<text x="171.7" y="179.9">C4</text>
<text x="49.3" y="182.5">SMCJ24A</text>
<text x="65.3" y="182">150u</text>
<text x="81.5" y="182.5">0.1u</text>
<text x="123.7" y="182.2">SK56A</text>
<text x="147.8" y="181.7">390u</text>
<text x="171.7" y="182.5">0.1u</text>
<text x="32.3" y="195.7">GND</text>
</g>
<g font-size="1.8" fill="#840084">
<text x="20.6" y="27.3">Display</text>
<text x="21.7" y="25.2">RJ45</text>
<text x="177.8" y="58">HEATER</text>
<text x="234.9" y="58">FAN</text>
</g>
<g font-size="1.8" fill="#a90000">
<text x="70.9" y="28.6" transform="rotate(-90 70.9 28.6)">1</text>
<text x="210.6" y="24.2" transform="rotate(-90 210.6 24.2)">1</text>
<text x="213.1" y="24.2" transform="rotate(-90 213.1 24.2)">2</text>
<text x="267.7" y="24.2" transform="rotate(-90 267.7 24.2)">1</text>
<text x="270.3" y="24.2" transform="rotate(-90 270.3 24.2)">2</text>
<text x="32.3" y="35.3">6</text>
<text x="32.3" y="32.8">7</text>
<text x="32.3" y="30.2">8</text>
<text x="67.9" y="32.8">2</text>
<text x="75.5" y="32.8">3</text>
<text x="121.8" y="34">3</text>
<text x="32.3" y="40.4">4</text>
<text x="32.3" y="37.8">5</text>
<text x="121.8" y="39.1">1</text>
<text x="121.8" y="36.6">2</text>
<text x="32.3" y="45.5">2</text>
<text x="32.3" y="42.9">3</text>
<text x="200.4" y="42.6" transform="rotate(-90 200.4 42.6)">5</text>
<text x="213.1" y="42.6" transform="rotate(-90 213.1 42.6)">3</text>
<text x="257.6" y="42.6" transform="rotate(-90 257.6 42.6)">5</text>
<text x="270.3" y="42.6" transform="rotate(-90 270.3 42.6)">3</text>
<text x="32.3" y="48">1</text>
<text x="67.9" y="58.2">2</text>
<text x="70.9" y="54" transform="rotate(-90 70.9 54)">1</text>
<text x="75.5" y="58.2">3</text>
<text x="200.4" y="55.3" transform="rotate(-90 200.4 55.3)">2</text>
<text x="210.6" y="55.3" transform="rotate(-90 210.6 55.3)">1</text>
<text x="257.6" y="55.3" transform="rotate(-90 257.6 55.3)">2</text>
<text x="267.7" y="55.3" transform="rotate(-90 267.7 55.3)">1</text>
<text x="200.4" y="64.2" transform="rotate(-90 200.4 64.2)">3</text>
<text x="257.6" y="64.2" transform="rotate(-90 257.6 64.2)">3</text>
<text x="194.9" y="68.3">1</text>
<text x="200.4" y="71.8" transform="rotate(-90 200.4 71.8)">2</text>
<text x="252" y="68.3">1</text>
<text x="257.6" y="71.8" transform="rotate(-90 257.6 71.8)">2</text>
<text x="24.1" y="83.6">1</text>
<text x="24.1" y="81">2</text>
<text x="24.1" y="78.5">3</text>
<text x="196.8" y="103.9">D0</text>
<text x="196.8" y="106.4">D1</text>
<text x="240" y="103.9">D2</text>
<text x="240" y="106.4">D3</text>
<text x="240" y="109">D4</text>
<text x="240" y="111.5">D5</text>
<text x="196.9" y="119.1">A5</text>
<text x="196.9" y="116.6">A6</text>
<text x="196.9" y="114">A7</text>
<text x="240" y="114">D6</text>
<text x="240" y="116.6">D7</text>
<text x="240" y="119.1">D8</text>
<text x="24.1" y="124.2">2</text>
<text x="24.1" y="121.7">3</text>
<text x="63.4" y="124.2">2</text>
<text x="63.4" y="121.7">3</text>
<text x="196.9" y="124.2">A3</text>
<text x="196.9" y="121.7">A4</text>
<text x="239.4" y="124.2">D10</text>
<text x="240" y="121.7">D9</text>
<text x="24.1" y="126.7">1</text>
<text x="63.4" y="126.7">1</text>
<text x="196.9" y="131.8">A0</text>
<text x="196.9" y="129.3">A1</text>
<text x="196.9" y="126.7">A2</text>
<text x="239.4" y="126.7">D11</text>
<text x="239.4" y="129.3">D12</text>
<text x="239.4" y="131.8">D13</text>
<text x="195.7" y="134.4">AREF</text>
<text x="196.5" y="139.4">VIN</text>
<text x="196.9" y="142">5V</text>
<text x="195.5" y="147.1">GND1</text>
<text x="195.5" y="149.6">GND2</text>
<text x="196.3" y="144.5">3V3</text>
<text x="238.9" y="144.5">RST1</text>
<text x="238.9" y="147.1">RST2</text>
<text x="24.1" y="171.2">1</text>
<text x="24.1" y="168.7">2</text>
<text x="92" y="168.7">1</text>
<text x="92" y="173.7">5</text>
<text x="114.9" y="173.7">2</text>
<text x="114.9" y="168.7">4</text>
<text x="103.9" y="178.5" transform="rotate(-90 103.9 178.5)">3</text>
</g>
<g font-size="1.8" fill="#0f0f0f">
<text x="213.4" y="26.3">HEATER_OUT</text>
<text x="270.5" y="26.3">FAN_OUT</text>
<text x="86.4" y="32.7">DISPLAY_SCL_GPIO</text>
<text x="39.4" y="40.3">DISPLAY_SCL_OUT</text>
<text x="128.3" y="40.3">SERVO_GPIO</text>
<text x="39.4" y="45.4">DISPLAY_SDA_OUT</text>
<text x="86.4" y="58.1">DISPLAY_SDA_GPIO</text>
<text x="165.2" y="68.2">HEATER_GPIO</text>
<text x="225.8" y="68.2">FAN_GPIO</text>
<text x="26.7" y="83.5">BUTTON_DOWN_OUT</text>
<text x="26.7" y="80.9">BUTTON_SELECT_OUT</text>
<text x="26.7" y="78.4">BUTTON_UP_OUT</text>
<text x="90.2" y="83.5">BUTTON_DOWN_GPIO</text>
<text x="90.2" y="80.9">BUTTON_SELECT_GPIO</text>
<text x="90.2" y="78.4">BUTTON_UP_GPIO</text>
<text x="247.6" y="103.8">BUTTON_DOWN_GPIO</text>
<text x="247.6" y="106.3">BUTTON_SELECT_GPIO</text>
<text x="247.6" y="108.9">BUTTON_UP_GPIO</text>
<text x="247.6" y="114">HEATER_GPIO</text>
<text x="273" y="111.4">TEMP_GPIO</text>
<text x="174.1" y="119">DISPLAY_SCL_GPIO</text>
<text x="247.6" y="116.5">FAN_GPIO</text>
<text x="174" y="121.6">DISPLAY_SDA_GPIO</text>
<text x="247.6" y="121.6">SERVO_GPIO</text>
<text x="30.5" y="127.9">TEMP_GPIO</text>
<text x="69.8" y="127.9">TEMP_GPIO</text>
</g>
<g font-size="1.8" fill="#009600">
<text x="188" y="58.1">HEATER_RELAY_COIL</text>
<text x="245.1" y="58.1">FAN_RELAY_COIL</text>
</g>
<g font-size="1.8" fill="#484848">
<text x="189.2" y="66.9">Signal</text>
<text x="246.3" y="66.9">Signal</text>
</g>
<g font-size="1.4" fill="#006464">
<text x="201.7" y="18.5">PowerPole</text>
<text x="210.4" y="18.5">Heater</text>
<text x="216.3" y="18.5">Connector</text>
<text x="261.1" y="18.5">JST-XH</text>
<text x="267.8" y="18.5">Fan</text>
<text x="271.5" y="18.5">Connector</text>
<text x="13.9" y="166.3">PowerPole</text>
<text x="22.7" y="166.3">Power</text>
<text x="28.1" y="166.3">in</text>
</g>
<g font-size="1.4" fill="#840084">
<text x="134.8" y="34">20SVPF120M</text>
<text x="127.5" y="176">SRP7050WA-101M</text>
<text x="65.3" y="184.1">EEH-ZU1H151P</text>
<text x="147.8" y="184">A771KS397M1ELAS012</text>
</g>
<g font-size="1.4" fill="#0f0f0f">
<text x="119.4" y="167.4">+5V_LM2596_FEEDBACK</text>
<text x="27.9" y="168.6">PWR_IN</text>
<text x="116.8" y="173.7">+5V_LM2596_OUT</text>
</g>
</svg>
